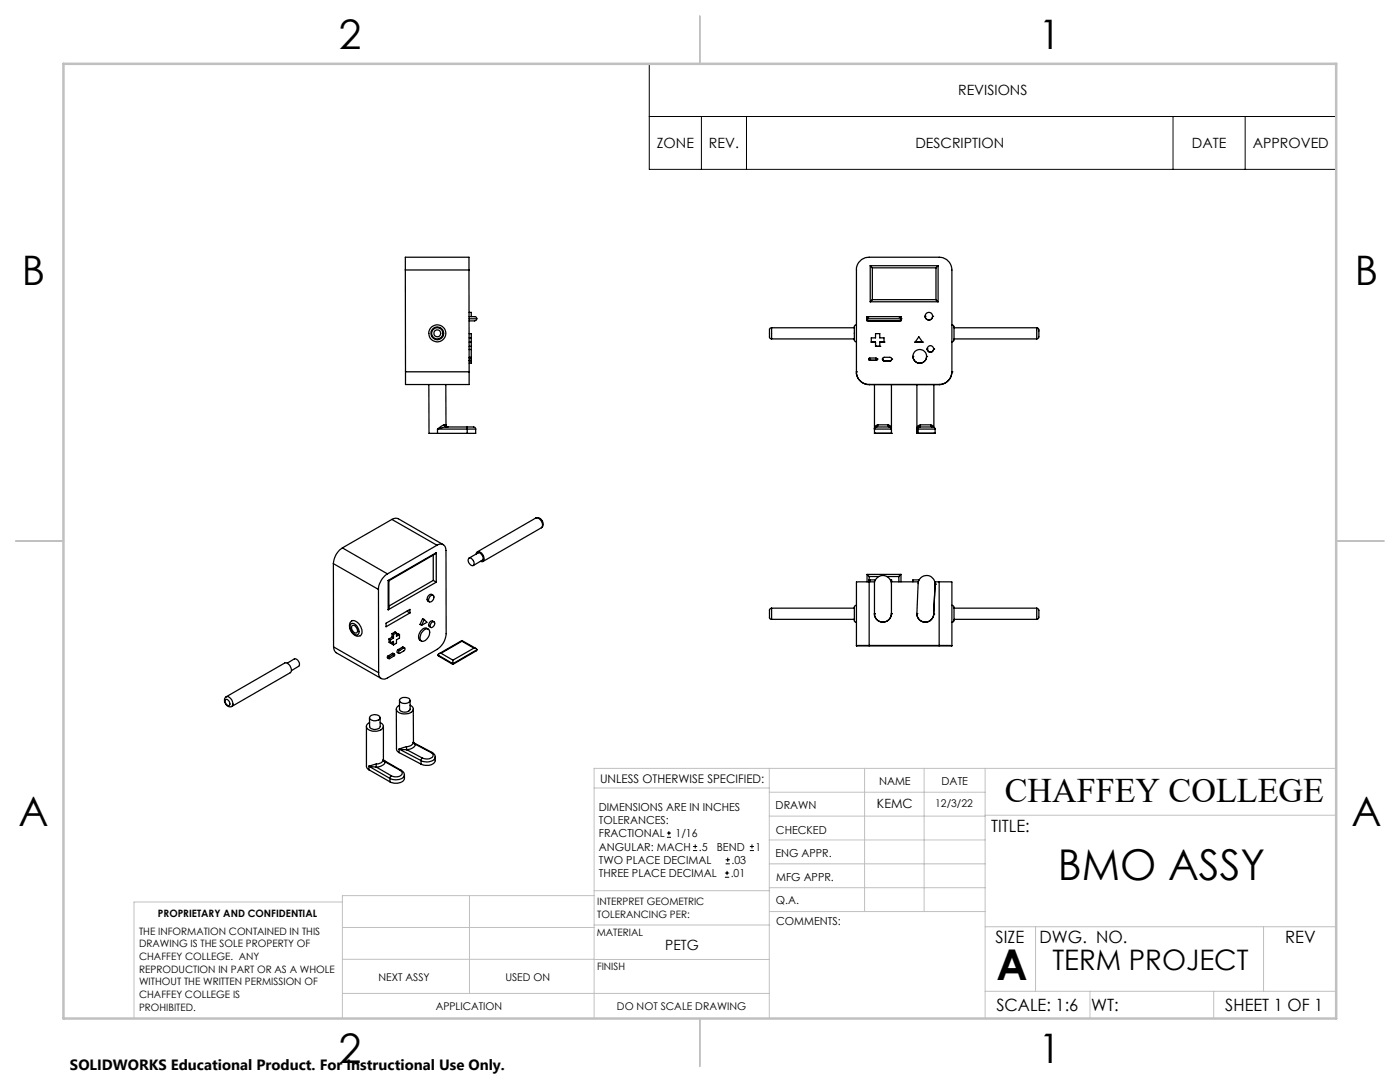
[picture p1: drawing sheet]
<svg xmlns="http://www.w3.org/2000/svg" width="279mm" height="216mm" viewBox="0 0 279 216" stroke-linecap="round" stroke-linejoin="round" font-family="sans-serif">
<g fill="none" stroke="#000" stroke-width=".25">
<path d="M80.9 53.9v-2.6h12.7v2.6M80.9 53.9h12.7M80.9 53.9v20.3M93.6 53.9v20.3M173.7 53l.4 .4M173.7 53h13.5M173.7 53v7.2M174.1 59.8l-.4 .4M174.1 59.8h12.7M174.1 53.4v6.4M174.1 53.4h12.7M186.8 59.8l.4 .4"/>
<path d="M186.8 53.4v6.4M187.2 53l-.4 .4M187.2 53v7.2M80.9 74.2v2.5h12.7v-2.5M80.9 74.2h12.7M85.6 76.7v9.8h1.7M89 76.7v8.1M93.6 63.2h1.2l.2 .1 .1 .3M93.6 62.3h.5v.9M93.6 63.6h1.5M93.6 71.3h.5M93.6 72h.5"/>
<path d="M93.6 71.4h.5M93.6 71.9h.5M93.6 67.4h.5M93.6 68.3h.5M93.6 69.1h.5M93.6 66.6h.5v2.5M93.6 69.7h.5M94.1 71.4v.5M94.1 71.3v.1M94.1 71.9v.1M94.1 69.7v1.6M94.1 72v.5h-.5"/>
<path d="M94.1 69.1v.6M95.1 63.6l-.2 .4h-1.3M154 65.4l-.4 .3v1.7l.4 .2M154 65.4v2.2M154 65.4h16.5M154 67.6h16.5M170.9 64.8l-.4 .3v2.8l.4 .3M170.9 74.2a2.53 2.53 0 0 0 2.6 2.5M170.9 74.2v-20.3a2.53 2.53 0 0 1 2.6-2.6h13.9a2.59 2.59 0 0 1 2.6 2.6v20.3M170.9 74.2h.1M173 63.6l.1 .3 .4 .1M173 63.6l.1 .3 .3 .1"/>
<path d="M173 63.6h.1M173 63.6h6.8M173.4 71.6h.1M173.4 63.2h-.4v.8h6.8v-.8h-6.4l-.4 .2v.2M173.4 71.6l.2 .3M173.5 76.7h.1M173.5 64h.1M173.5 76.7h13.9M173.6 71.9a.23 .23 0 0 1-.2-.2 .23 .23 0 0 1 .2-.3h1.2a.23 .23 0 0 1 .2 .3 .23 .23 0 0 1-.2 .2M173.6 71.9h.1M173.6 71.9h1.2M173.7 60.2h13.5"/>
<path d="M173.9 68.3h.1M173.9 68.3v-.9h.8v-.8h.9v.8h.8v.9M173.9 68.3h.8v.8M174.7 69.1h.1M174.7 69.1h.9M174.8 71.9h.1M175 71.6h.1M175 71.6l-.2 .3M175.6 69.1h.1M176.1 71.6h.1M176.1 71.6l.4 .4M176.4 68.3h.1"/>
<path d="M176.4 68.3h-.8v.8M176.5 72a.35 .35 0 0 1-.4-.4 .35 .35 0 0 1 .4-.3h1.1a.35 .35 0 0 1 .3 .3 .35 .35 0 0 1-.3 .4M176.5 72h.1M176.5 72h1.1M177.6 72h.1M177.9 71.6h.1M177.9 71.6v.3l-.3 .1M179.4 63.2l.2 .1 .2 .3M179.4 64h.1M179.8 63.6l-.4 .4M179.8 63.6h.1M179.8 63.6l-.1 .3-.3 .1"/>
<path d="M182.2 71.1h.1M182.2 71.1a1.38 1.38 0 0 0 1.4 1.4 1.38 1.38 0 0 0 1.3-1.4M182.6 68.3h.1M182.6 68.3h1.5M182.6 68.3l.8-1.1 .7 1.1M184.1 68.3h.1M184.6 63.1h.1M184.6 63.1a.76 .76 0 0 0 .8 .8 .76 .76 0 0 0 .7-.8M184.9 71.1h.1M185 69.6h.1M185 69.6a.65 .65 0 0 0 .7 .7 .65 .65 0 0 0 .6-.7M186.1 63.1h.1"/>
<path d="M186.3 69.6h.1M187.4 76.7h.1M190 64.8l.4 .4v2.6l-.4 .4M190 74.2h.1M190 74.2a2.59 2.59 0 0 1-2.6 2.5M190.4 65.4h16.5M190.4 67.6h16.5M206.9 65.4l.2 .1a2.55 2.55 0 0 1 .2 1.9l-.4 .2M206.9 65.4v2.2M87.3 86.5h5.9M87.3 85.6h5.9M87.3 85.6v.9"/>
<path d="M88.7 84.8l-1.4 .8M88.7 84.8v.2l.3 .2M88.7 84.8h.3M89 84.8l.1 .2 .3 .2M89 85.2l-1.7 .4M89 85.2h4.2M93.2 85.2h1.4l.3 .2v.2M93.2 85.2v.4M93.2 85.6h1.7M93.2 85.6v.9M94.9 85.6v.9h-1.7M174.5 86.5h3.4"/>
<path d="M174.5 85.6h3.4M174.5 86.5h.1M174.5 86.5v-9.8h3.4v9.8M174.9 85.2l-.3 .1-.1 .3M174.9 85.2h2.6M175.2 84.8h2M175.2 84.8a.73 .73 0 0 0-.7 .8M175.2 84.8l-.2 .4M177.2 84.8a.79 .79 0 0 1 .7 .8M177.2 84.8l.2 .4M177.5 85.2h.1M177.7 85.2l.2 .4"/>
<path d="M177.9 86.5h.1M183 86.5h3.6M183 86.5h.2M183 85.6h.2M183.2 86.5h3.4M183.2 85.6h3.4M183.2 85.6v.9M183.4 85.2h2.8M183.4 85.2l-.3 .1-.1 .3M183.6 85.2l-.3 .1-.1 .3M183.7 84.8h2M183.7 84.8a.79 .79 0 0 0-.7 .8"/>
<path d="M183.7 84.8l-.2 .4M185.7 84.8l.8 .5 .1 .3M185.7 84.8l.2 .4M186.4 85.2v-8.5h-3.4v9.8M186.6 85.6v.9M66.5 112.5l9 5.1M66.5 112.5l.1 16.6M68.3 109.3a4 4 0 0 0-1.8 3.2M68.3 109.3l9 5.2M75.5 117.6l.1 16.6M77.3 114.5a4 4 0 0 0-1.8 3.1M77.5 115.8l.1 .1"/>
<path d="M77.5 115.8v5.9M77.6 115.9v5.5l-.1 .3M78.2 103.6l.8-.2 .5 .1 9 5.2M78.2 103.6l-9.9 5.7M78.2 103.6l9 5.2M85.8 119a.45 .45 0 0 1 .7-.2 .45 .45 0 0 1 0 .7 .57 .57 0 0 1-.3 .5 .57 .57 0 0 1-.7-.1v-.3zM86.4 118.8a.79 .79 0 0 0-1 .1 .79 .79 0 0 0 0 1l.3 .2M86.5 115.8l.6 .4M86.5 115.8l-8.9 5.1M86.5 110.8v5M87.1 110.3l-.4 .3-9.1 5.3M87.1 110.3l-9.6 5.5"/>
<path d="M87.1 116.2l-9.6 5.5M87.1 110.3v5.9M87.2 108.8a1.11 1.11 0 0 1 1.3-.1 1.11 1.11 0 0 1 .5 1.2v16.5a4 4 0 0 1-1.8 3.2l-9.8 5.7a1.09 1.09 0 0 1-1.3 .1 1.09 1.09 0 0 1-.5-1.2M87.2 108.8l-9.9 5.7M93.6 111.4l1.8-1.1a.96 .96 0 0 1 .8 1.5l-1.8 1.1M93.6 111.4a.95 .95 0 0 1 .9 .5 .95 .95 0 0 1-.1 1 1 1 0 0 1-.8-1.5zM95 110.6a.51 .51 0 0 1 .4-.5 .51 .51 0 0 1 .6 .1 1.2 1.2 0 0 1 .3 1.9l-.4-.1M95.3 110.1l11.6-6.7a1.29 1.29 0 0 1 1.2 1.9l-11.7 6.7M107 103.4a1.15 1.15 0 0 1 1.2 .5 1.15 1.15 0 0 1-.1 1.4M173 114.6l.5 .4M173 114.6v1.5M173 114.6h6.8"/>
<path d="M173.5 116.1h-2.6v12.8h19.1v-12.8h-2.6M173.5 115v.7M173.5 116.1v12.7M173.5 116.1h1.1M173.5 115h1.9M173.6 115.7h-.2v.4M173.6 115.7h1.1M173.6 115.7v.4M177 115h2.4M177.7 115.7h.2v.4M177.8 116.1h5.5M179.4 115v1.1"/>
<path d="M179.8 114.6l-.4 .4M179.8 114.6v1.5M183.4 115.7h-1.2v.4M186.5 116.1h.9M186.6 116.5h.1M186.6 116.6a1.69 1.69 0 0 0-1.6-1.8 1.69 1.69 0 0 0-1.8 1.7l-.2 5.9a1.68 1.68 0 0 0 1.6 1.7 1.68 1.68 0 0 0 1.7-1.6M186.6 116.6h.1M186.6 116.5v.1M186.6 116.6l-.3 5.9M187.4 116.1v12.7M45 139.6a.76 .76 0 0 1 .8 .4 .76 .76 0 0 1-.1 .8 .81 .81 0 0 1-.7-1.2zM45.2 139a1.17 1.17 0 0 0-.2 1.4 1.17 1.17 0 0 0 1.2 .6"/>
<path d="M45.2 139l11.6-6.7a1.31 1.31 0 0 1 1.1 1.9l-11.7 6.8M45.2 139a1.27 1.27 0 0 1 1 2M57.3 132.3l1.4-.8a.99 .99 0 0 1 .9 1.5l-1.4 .8M66.6 129.1l.2 .8 .3 .3 9 5.2M66.6 129.1l9 5.1M70 124.6a.88 .88 0 0 1 1.3 .5 1.02 1.02 0 0 1-.1 1.6 1.67 1.67 0 0 1-1.2-2.1zM70.3 124.8a.94 .94 0 0 1 .9 .5 .94 .94 0 0 1 0 1 1.04 1.04 0 0 1-.9-1.5zM71.9 126.8a1.68 1.68 0 0 1-2.1-1.5 .92 .92 0 0 1 .1-1.1 .92 .92 0 0 1 1.1-.2 2.18 2.18 0 0 1 1 2.8l-.1 .1M77 124.4l4.8-2.8v.7l-4.8 2.8zM77.5 130.9l-.2 .3 .3 .2M77.5 130.9l.3 .2M77.6 127.5v.7l.3 .1"/>
<path d="M77.6 127.5l.3 .2M77.9 128.3l.6-.3v.7M77.9 127.7v.6M78.2 126.4v.7M78.2 128.2v.3l.3 .2M78.2 127.1l-.6 .4M78.2 127.1l.3 .2M78.2 126.4l.3 .2M78.3 130.4l.4 .1M78.3 130.4l-.8 .5M78.3 130.4l.3 .2M78.5 127.3l-.6 .4"/>
<path d="M78.5 126.6v.7M78.6 130.6h.2l-.1 .3-1.1 .5 .2-.3M78.6 130.6l-.8 .5M79.1 126.6l.3-.2 .3 .2M79.1 126.3l-.3-.2-.6 .3M79.1 126.3v.7l.6-.4M79.1 126.3l-.6 .3M79.5 129.6l-.3 .5 .4 .3M79.5 129.6l.3 .2M79.7 139.8v1.7a1.23 1.23 0 0 0 2.1 0v-1.7M79.7 126.6v.7l-.6 .4v.6l-.6 .4M79.9 139.5a1.44 1.44 0 0 1 1.9 .1 1.1 1.1 0 0 1-1.8 .6l-.3-.5z"/>
<path d="M80.3 129.2l.5 .1M80.3 129.2l-.8 .4M80.3 129.2l.3 .1M80.6 129.3l.2 .1-.1 .4-1.1 .6v-.4l.2-.2M80.6 129.3l-.8 .5M81.2 122l.6 .3M84.5 125.8a.68 .68 0 0 1 .9-.3 .68 .68 0 0 1 .3 .9 1.59 1.59 0 0 1-1.6 1.5 1.48 1.48 0 0 1 .4-2.1zM84.7 123.6l-.4-.2-.5 1.2 .3 .2M84.7 123.6l.5 .6-1.1 .6M84.7 123.6l-.6 1.2M85.5 125.6a1.13 1.13 0 0 0-1.8 .7 1.02 1.02 0 0 0 .4 1.6M86.1 124.2a.38 .38 0 0 1 .6 0 .38 .38 0 0 1 0 .5l-.6 .5a.55 .55 0 0 1-.3-.5 .55 .55 0 0 1 .3-.5z"/>
<path d="M86.6 124.1a.65 .65 0 0 0-.9 .2 .65 .65 0 0 0 .3 .9M87.4 130.7l.2 .3 2.8 1.6M87.4 130.7l3 1.7M88 130.4h-.4l-.2 .3M88 130.4l2.4 1.3M90.4 131.7v.7M90.4 132.4v.2M92.2 127.8v.2M92.2 127.8l-4.6 2.7M92.2 127.8l2.8 1.6M92.2 128l-4.2 2.4M92.2 128l2.4 1.3"/>
<path d="M94.6 129.3l.5 .2 .1 .1M94.6 129.3l-4.2 2.4M95.2 129.6l-.1 .3-4.7 2.7M95.2 129.6l-4.8 2.8M154 121.4h-.2a2.11 2.11 0 0 0-.2 1.8l.1 .3 .3 .1M154 121.4v2.2M154 121.4h16.5M154 123.6h16.5M170.9 120.8l-.4 .2v2.9l.4 .3M173.5 128.8h-2.6M173.5 128.8h13.9M174.5 122.4h.1"/>
<path d="M174.5 122.4a1.69 1.69 0 0 0 1.7 1.7 1.69 1.69 0 0 0 1.7-1.7M174.5 122.4v-5.9a1.69 1.69 0 0 1 1.7-1.7 1.69 1.69 0 0 1 1.7 1.7v5.9M174.5 122.4a1.69 1.69 0 0 0 1.7 1.8 1.69 1.69 0 0 0 1.7-1.8M177.9 122.4h.1M183 122.4h.1M183 122.4a1.69 1.69 0 0 0 1.7 1.8 1.69 1.69 0 0 0 1.7-1.8M186.3 122.5h.1M187.4 128.8h2.6M190 120.8l.3 .1 .1 .3v2.6l-.1 .3-.3 .1M190.4 121.4h16.5M190.4 123.6h16.5M206.9 121.4l.2 .1a2.59 2.59 0 0 1 .1 2l-.3 .1"/>
<path d="M206.9 121.4v2.2M73.1 145v7.9l.2 .4 .3 .3M73.6 152.9l1.5 .2M73.6 152.9v.7M73.6 152.9l4.2 2.4M73.6 153.6l4.2 2.4M73.7 143.2l.1 1.8a1.23 1.23 0 0 0 2.1 0l-.1-1.8M73.8 144.2a.8 .8 0 0 0-.7 .9 .8 .8 0 0 0 .8 .7 2.15 2.15 0 0 0 2.5-.6v-.6l-.5-.4M74 142.8a1.22 1.22 0 0 1 1.8 .5 1.29 1.29 0 0 1-2 0zM75.1 152.5l-1.5 .4M75.1 152.5v.6M75.1 153.1l3 1.7"/>
<path d="M76.5 151.7a1.37 1.37 0 0 1-1.4 .8M76.5 151.7l.1 .2 .3 .1M76.5 151.6l.1 .1M76.5 145v6.6M76.5 151.6v.1M76.6 151.7l.3 .3M76.6 151.7l3.5 2M76.9 152a1.96 1.96 0 0 1-1.8 1.1M76.9 152l3 1.7M77.8 155.3v.7M78.1 154.8l-.3 .5M79.1 141.5v8l.2 .4 .4 .3"/>
<path d="M79.7 149.5l1.5 .1M79.7 149.5v.7M79.7 149.5l4.3 2.3M79.7 150.2l4.3 2.3M79.7 140.7a.77 .77 0 0 0-.6 .8 .77 .77 0 0 0 .6 .7 2.31 2.31 0 0 0 2.8-.6l-.1-.5-.6-.4M79.9 153.7a.66 .66 0 0 1 .3 .9 .66 .66 0 0 1-.8 .4h-.8l-.5-.2M79.9 153.7h.2M80.1 153.7l.4 .4 .2 .5M80.7 154.6a1.52 1.52 0 0 1-2 1.7l-.9-.3M80.7 154.6a1.91 1.91 0 0 1-2.6 .8l-.3-.1M81.1 149l-1.4 .5M81.1 149l.1 .6"/>
<path d="M81.2 149.6l3.1 1.7M82.5 141.5v6.6l.1 .1M82.5 148.2a1.35 1.35 0 0 1-1.4 .8M82.5 148.2l.4 .3M82.5 148.1v.1M82.6 148.2l.3 .3M82.6 148.2l3.6 1.9M82.9 148.5a1.77 1.77 0 0 1-1.7 1.1M82.9 148.5l3.1 1.7M84 151.8a2.17 2.17 0 0 0 2.9-.6v-.1a1.46 1.46 0 0 1-2 1.6l-.9-.2M84 151.8v.7M84.3 151.3l-.3 .5"/>
<path d="M86 150.2a.58 .58 0 0 1 .4 .6 .58 .58 0 0 1-.5 .5l-.8 .1-.8-.1M86.2 150.1l.6 .6 .1 .3M86.2 150.1l-.2 .1"/>
<circle cx="87.3" cy="66.5" r="1.11"/>
<circle cx="87.3" cy="66.5" r=".68"/>
<circle cx="87.3" cy="66.5" r="1.69"/>
<circle cx="87.3" cy="66.5" r="1.27"/>
<circle cx="183.6" cy="71.1" r="1.36"/>
<circle cx="185.4" cy="63.1" r=".75"/>
<circle cx="185.7" cy="69.6" r=".65"/>
</g>
<g fill="none" stroke="#000" stroke-width=".2">
<path d="M129.6 12.7h137.1v21.1h-137.1zM129.6 23.2h137.1M140 23.2v10.6M149 23.2v10.6M234.1 23.2v10.6M248.5 23.2v10.6M133.1 167.1h.8M133.1 166.2h.8M133.5 165.8v.9M138.3 169.7h.8M138.3 168.9h.8M138.7 168.5v.8"/>
<path d="M144.7 175h.8M144.7 174.2h.8M144.8 172.4h.9M144.8 171.6h.9M145.1 173.8v.8M145.2 171.1v.9M149.6 169.7h.9M149.6 168.9h.9M150.1 168.5v.8"/>
</g>
<g fill="none" stroke="#c0c0c0" stroke-width=".2">
<path d="M118.6 157.2h34.9M153.5 153.3v49.9M153.5 158.1h43.1M172.5 153.3v28.6M184.4 153.3v28.6M196.6 153.3v49.9M266.7 153.3h-148.1v49.9M68.3 180h-41.6v23.2M93.7 178.7v19.5M118.6 178.7h-50.3v24.5M118.6 177.7h35M153.5 167.6h43.1"/>
<path d="M153.5 162.8h43.1M153.5 172.4h43.1M153.5 177.1h43.1M196.6 162.7h70.1M68.3 198.2h85.2M68.3 191.4l85.2 .1M68.3 185.1h50.3M118.6 184.6h35M153.6 181.9h43M196.6 197.8h70.1M196.6 184.9h70.1M206.7 184.9v12.9"/>
<path d="M217.5 197.8v5.4M242.2 197.8v5.4M252.2 184.9v12.9"/>
</g>
<path d="M139.7 3.2v9.5M3.1 107.9h9.6M266.7 107.9h9.5M139.7 203.2v9.6" fill="none" stroke="#c0c0c0" stroke-width=".25"/>
<path d="M12.7 12.7h254v190.5h-254z" fill="none" stroke="#c0c0c0" stroke-width=".5"/>
<g font-size="8.5">
<text x="211.1" y="175.5">BMO ASSY</text>
<text x="198.9" y="195.5">A</text>
</g>
<g font-size="8.1">
<text x="67.6" y="9.7">2</text>
<text x="207.3" y="9.7">1</text>
<text x="4.4" y="57">B</text>
<text x="270.4" y="57">B</text>
<text x="3.7" y="164.9">A</text>
<text x="269.7" y="164.9">A</text>
<text x="67.6" y="212.2">2</text>
<text x="207.3" y="212.2">1</text>
</g>
<text font-size="6.9" x="200.5" y="160.1">CHAFFEY COLLEGE</text>
<text font-size="5.6" x="210" y="193.5">TERM PROJECT</text>
<g font-size="3.4">
<text x="197.8" y="166">TITLE:</text>
<text x="198.7" y="188.1">SIZE</text>
<text x="207.5" y="188.1">DWG. NO.</text>
<text x="256.5" y="188.2">REV</text>
<text x="198.8" y="201.7">SCALE: 1:6</text>
<text x="217.7" y="201.8">WT:</text>
<text x="244.5" y="201.7">SHEET 1 OF 1</text>
</g>
<text font-size="3" x="14" y="213.5">SOLIDWORKS Educational Product. For Instructional Use Only.</text>
<g font-size="2.8">
<text x="191.2" y="19">REVISIONS</text>
<text x="131.1" y="29.6">ZONE</text>
<text x="141.5" y="29.6">REV.</text>
<text x="182.7" y="29.6">DESCRIPTION</text>
<text x="237.9" y="29.6">DATE</text>
<text x="250" y="29.6">APPROVED</text>
<text x="132.8" y="189.5">PETG</text>
</g>
<text font-size="2.5" x="175" y="161.3">KEMC</text>
<text font-size="2.4" x="119.8" y="156.2">UNLESS OTHERWISE SPECIFIED:</text>
<g font-size="2.2">
<text x="119.5" y="161.8">DIMENSIONS ARE IN INCHES</text>
<text x="154.8" y="161.4">DRAWN</text>
<text x="175.4" y="156.6">NAME</text>
<text x="187.9" y="156.7">DATE</text>
<text x="119.5" y="164.4">TOLERANCES:</text>
<text x="119.5" y="167.1">FRACTIONAL</text>
<text x="134.8" y="167.1">1/16</text>
<text x="154.9" y="166.3">CHECKED</text>
<text x="119.5" y="172.4">TWO PLACE DECIMAL</text>
<text x="119.5" y="169.7">ANGULAR: MACH</text>
<text x="139.5" y="169.7">.5</text>
<text x="143" y="169.7">BEND</text>
<text x="146" y="172.4">.03</text>
<text x="150.8" y="169.7">1</text>
<text x="154.8" y="171">ENG APPR.</text>
<text x="119.5" y="175">THREE PLACE DECIMAL</text>
<text x="145.8" y="175">.01</text>
<text x="154.9" y="175.7">MFG APPR.</text>
<text x="154.9" y="180.4">Q.A.</text>
<text x="154.9" y="184.6">COMMENTS:</text>
</g>
<g font-size="2.1">
<text x="186.6" y="160.9">12/3/22</text>
<text x="75.5" y="195.7">NEXT ASSY</text>
<text x="100.9" y="195.7">USED ON</text>
<text x="86.9" y="201.5">APPLICATION</text>
<text x="123.1" y="201.6">DO NOT SCALE DRAWING</text>
</g>
<g font-size="2">
<text x="31.5" y="182.9">PROPRIETARY AND CONFIDENTIAL</text>
<text x="119.2" y="180.6">INTERPRET GEOMETRIC</text>
<text x="119.2" y="183.1">TOLERANCING PER:</text>
<text x="27.8" y="186.5">THE INFORMATION CONTAINED IN THIS</text>
<text x="27.8" y="189">DRAWING IS THE SOLE PROPERTY OF</text>
<text x="27.8" y="191.6">CHAFFEY COLLEGE. ANY</text>
<text x="119.1" y="186.7">MATERIAL</text>
<text x="27.8" y="194.1">REPRODUCTION IN PART OR AS A WHOLE</text>
<text x="27.8" y="196.6">WITHOUT THE WRITTEN PERMISSION OF</text>
<text x="119.1" y="193.5">FINISH</text>
<text x="27.8" y="199.1">CHAFFEY COLLEGE IS</text>
<text x="27.8" y="201.7">PROHIBITED.</text>
</g>
</svg>
